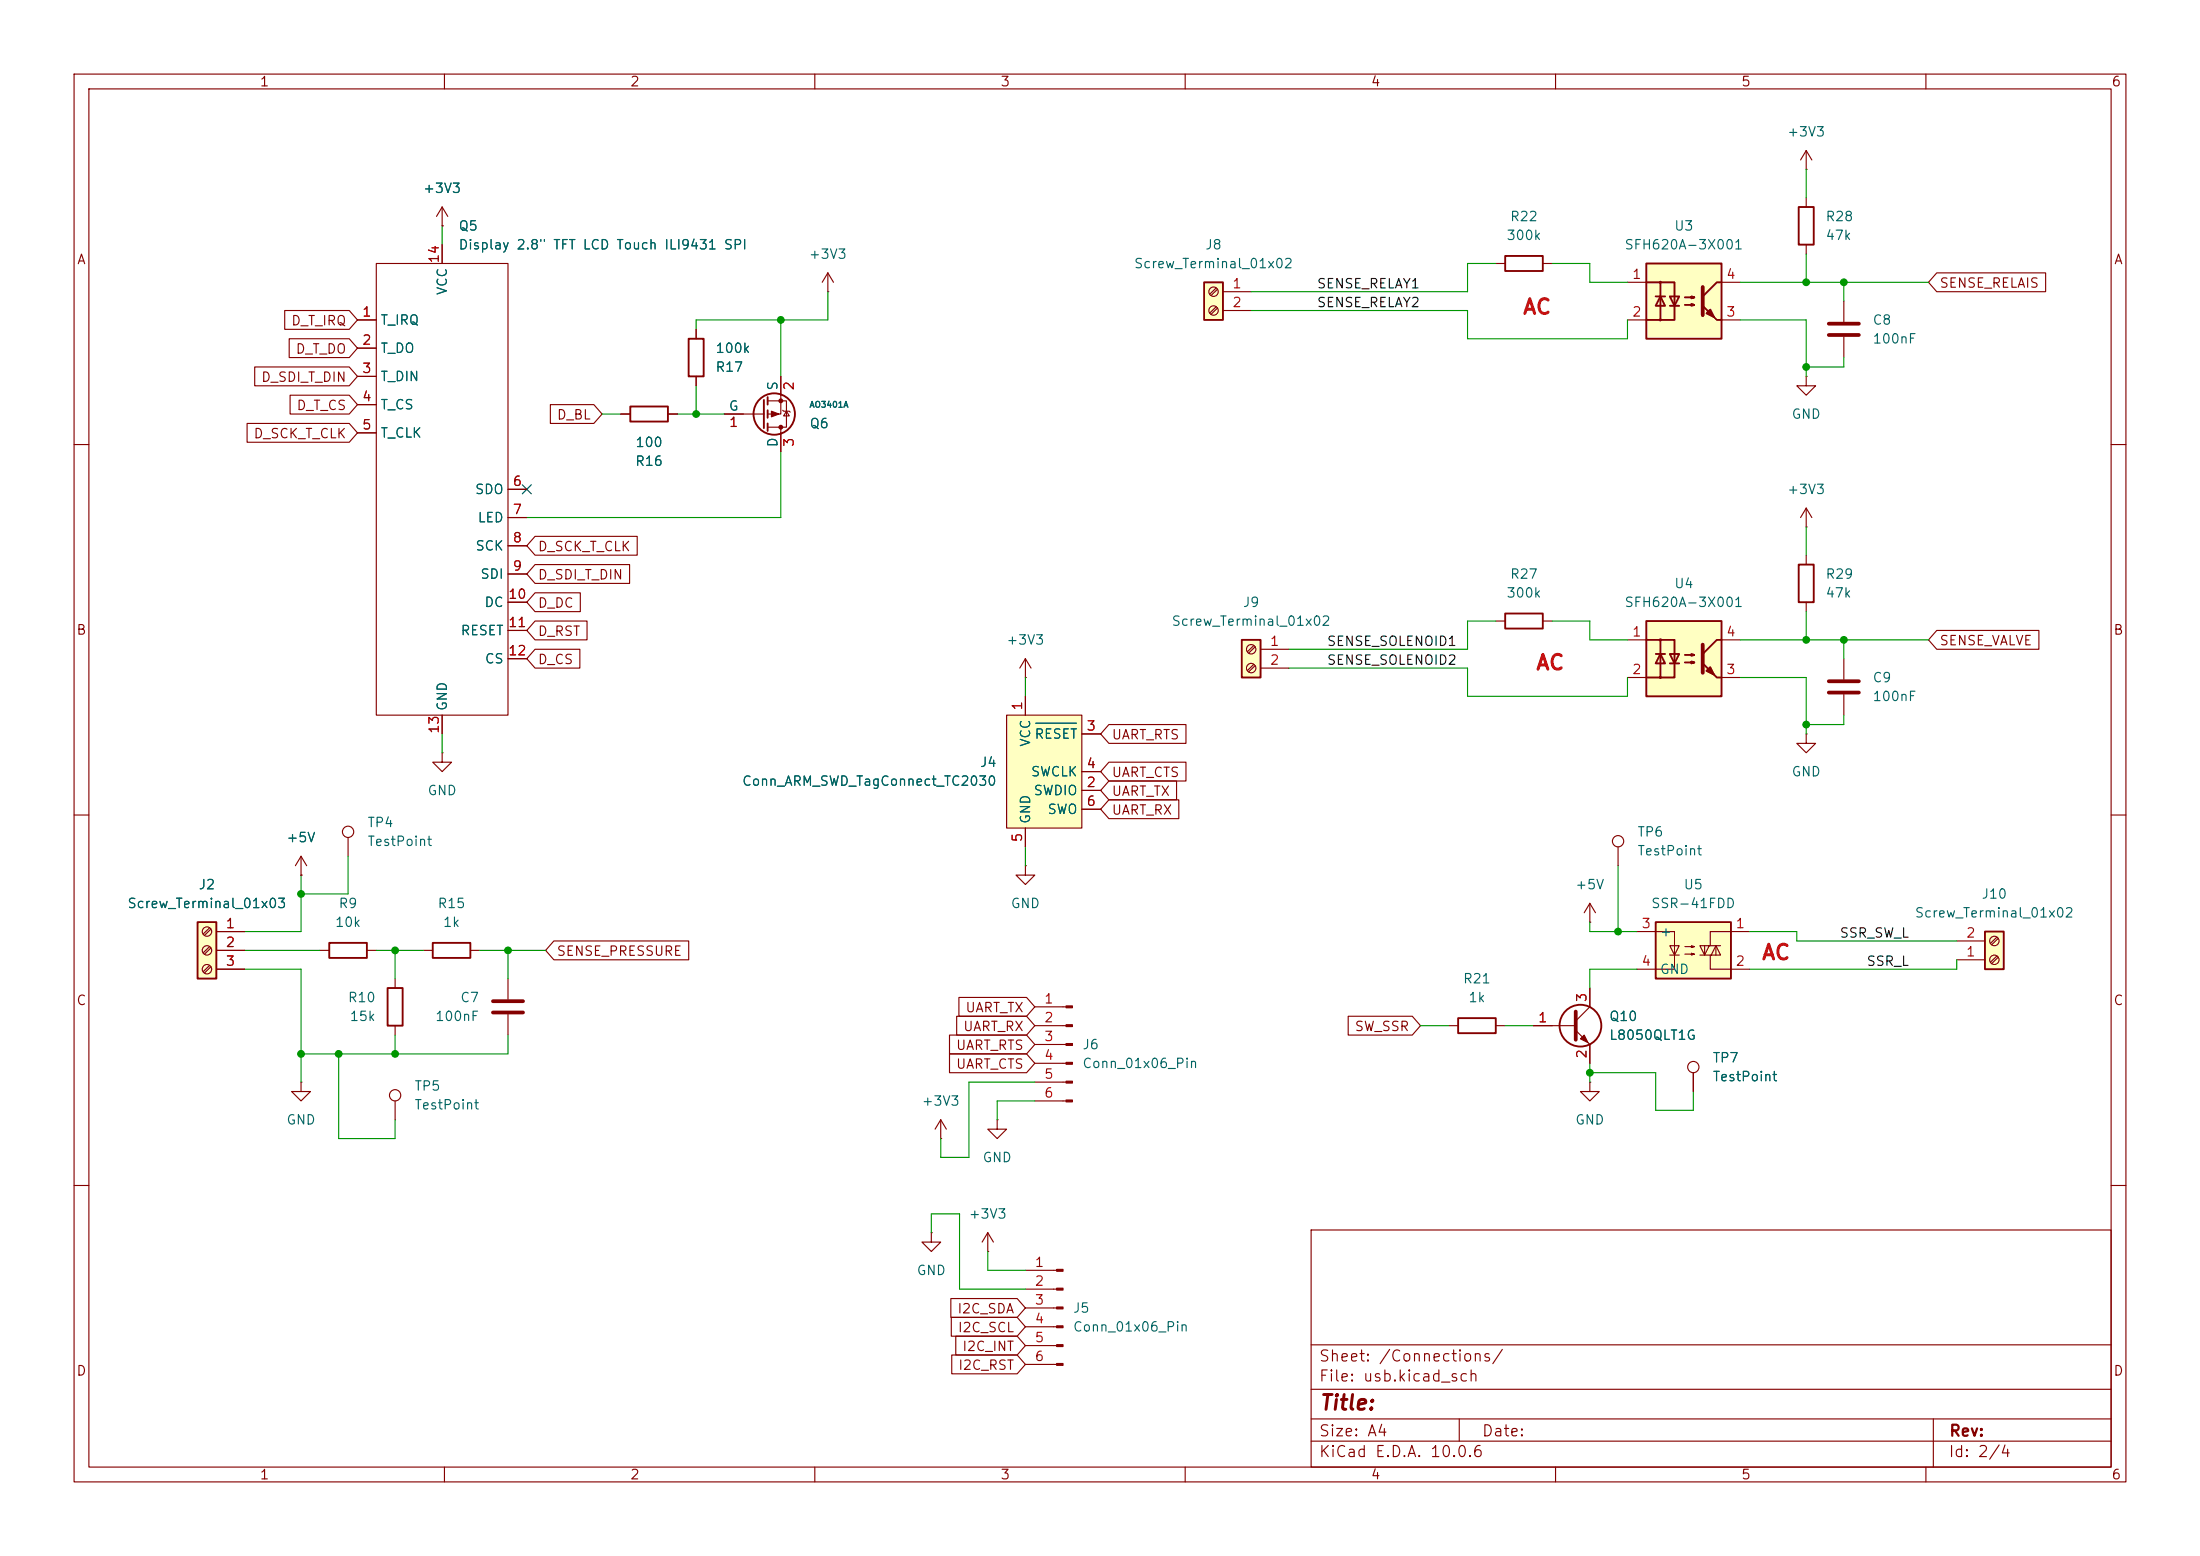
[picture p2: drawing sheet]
<svg xmlns="http://www.w3.org/2000/svg" width="297mm" height="210mm" viewBox="0 0 297 210" stroke-linecap="round" stroke-linejoin="round" font-family="sans-serif">
<g fill="none" stroke="#840000" stroke-width=".15">
<path d="M10 10h277v190h-277zM12 12h273v186h-273zM60 10v2M110 10v2M160 10v2M210 10v2M260 10v2M10 60h2M285 60h2M243.8 99.1v1.2h1.3l-1.3 1.3-1.2-1.3h1.2M243.8 99.1h.1M248.9 88.9v2.8"/>
<path d="M248.9 93.7v2.8M10 110h2M285 110h2M53.3 132.1v1.3M53.3 138.4v1.3M68.6 132.1v2.8M68.6 136.9v2.8M10 160h2M177 166h108v32h-108zM285 160h2M60 198v2M110 198v2"/>
<path d="M160 198v2M177 194.5h108M177 191.5h108M177 187.5h108M177 181.5h108M197 191.5v3M210 198v2M260 198v2M261 191.5v6.5"/>
</g>
<path d="M52.3 133.4h2.1v5h-2.1z" fill="none" stroke="#840000" stroke-width=".25"/>
<path d="M246.9 91.9h4.1M246.9 93.5h4.1M66.5 135.1h4.1M66.5 136.7h4.1" fill="none" stroke="#840000" stroke-width=".51"/>
<path d="M222.2 35.6h10.2v10.1h-10.2z" fill="#ffffc2"/>
<g fill="none" stroke="#840000" stroke-width=".25">
<path d="M203.2 34.5h5.1v2.1h-5.1zM222.2 35.6h10.2v10.1h-10.2zM222.2 38.1h2v5.1h-2M224.2 38.1h1.9v5.1h-1.9M232.4 38.1h-.6l-1.9 1.9M223.5 40h1.3M224.2 40l.6 1.3h-1.3zM225.4 40h1.3l-.6 1.3zM225.4 41.3h1.3M227.5 40.1h1.2l-.4 .2v-.3l.4 .1M227.5 41.1h1.2l-.4 .2v-.3l.4 .1M229.9 41.3l1.9 1.9h.6"/>
<path d="M242.8 76.2h2.1v5.1h-2.1z"/>
</g>
<g fill="none" stroke="#840000" stroke-width=".15">
<path d="M201.9 35.6h1.3M208.3 35.6h1.2M219.7 38.1h2.5M232.4 38.1h2.5M219.7 43.2h2.5M232.4 43.2h2.5M243.8 71.1h.1M243.8 68.6v2.5M243.8 74.9v1.3M243.8 68.6l-.7 1.3M243.8 68.6l.8 1.3M243.8 81.3v1.3"/>
<path d="M53.3 148.6v2.5"/>
<circle cx="224.2" cy="38.1" r=".13"/>
<circle cx="224.2" cy="43.2" r=".13"/>
<circle cx="53.3" cy="147.8" r=".76"/>
</g>
<path d="M229.9 38.7v3.8" fill="none" stroke="#840000" stroke-width=".51"/>
<path d="M230.4 42.3l.5-.5 .5 1z" fill="#840000" stroke="#840000" stroke-width=".25"/>
<path d="M222.2 83.8h10.2v10.2h-10.2z" fill="#ffffc2"/>
<g fill="none" stroke="#840000" stroke-width=".25">
<path d="M103.1 54v3.8M103.6 53.6v1M103.6 55.4v1M103.6 57.2v1M222.2 83.8h10.2v10.2h-10.2zM222.2 86.4h2v5h-2M223.5 88.3h1.3M224.2 88.3l.6 1.2h-1.3zM224.2 86.4h1.9v5h-1.9M225.4 88.3h1.3l-.6 1.2zM225.4 89.5h1.3M227.5 88.4h1.2l-.4 .1v-.2l.4 .1"/>
<path d="M227.5 89.4h1.2l-.4 .1v-.2l.4 .1M229.9 89.5l1.9 1.9h.6M232.4 86.4h-.6l-1.9 1.9"/>
<circle cx="104.5" cy="55.9" r="2.79"/>
</g>
<g fill="none" stroke="#840000" stroke-width=".15">
<path d="M111.8 39.4h.1M111.8 36.8l-.8 1.3M111.8 36.8l.7 1.3M111.8 36.8v2.6M97.8 55.9h5.3M103.6 54.1h2.6v3.6h-2.6M105.4 50.8v5.1h-1.8M105.4 57.7v3.3M105.7 55.4l.1 .1h.8l.1 .1M106.2 55.5l.4 .6h-.8zM219.7 86.4h2.5M219.7 91.4h2.5"/>
<path d="M232.4 86.4h2.5M232.4 91.4h2.5M127 153.7h.1M127 151.1l-.8 1.3M127 151.1l.8 1.3M127 151.1v2.6M134.6 151.1v1.3h1.3l-1.3 1.3-1.3-1.3h1.3M134.6 151.1h.1"/>
<circle cx="224.2" cy="86.4" r=".13"/>
<circle cx="224.2" cy="91.4" r=".13"/>
</g>
<path d="M229.9 87v3.8" fill="none" stroke="#840000" stroke-width=".51"/>
<path d="M230.4 90.6l.5-.6 .5 1.1z" fill="#840000" stroke="#840000" stroke-width=".25"/>
<g fill="#840000" stroke="#840000" stroke-width=".15">
<path d="M104.1 55.5l1.1 .4-1.1 .4z"/>
<circle cx="105.4" cy="57.7" r=".25"/>
<circle cx="105.4" cy="54.1" r=".25"/>
</g>
<path d="M135.9 96.5h10.1v15.3h-10.1z" fill="#ffffc2"/>
<g fill="none" stroke="#840000" stroke-width=".15">
<path d="M135.9 96.5h10.1v15.3h-10.1zM138.4 94v2.5M146 99.1h2.6M138.4 116.8v1.3h1.3l-1.3 1.3-1.2-1.3h1.2M138.4 116.8h.1M138.4 111.8v2.5M146 106.7h2.6M146 104.1h2.6M146 109.2h2.6M139.7 135.9h4.2M139.7 138.4h4.2M207 138.4h5.7"/>
<path d="M212.7 139.1l1.9 1.9v2.5M214.6 133.4v2.5l-1.9 1.9M139.7 141h4.2M139.7 143.5h4.2M139.7 146.1h4.2M139.7 148.6h4.2"/>
</g>
<path d="M139.8 97.6h5.5" fill="none" stroke="#006464" stroke-width=".15"/>
<g fill="#840000" stroke="#840000" stroke-width=".15">
<path d="M143.9 135.8h.9v.2h-.9z"/>
<path d="M143.9 138.3h.9v.3h-.9z"/>
<path d="M143.9 140.8h.9v.3h-.9z"/>
<path d="M143.9 143.4h.9v.2h-.9z"/>
<path d="M143.9 145.9h.9v.3h-.9z"/>
<path d="M143.9 148.5h.9v.2h-.9z"/>
<path d="M213.9 139.7l.5 1-1-.5z"/>
</g>
<path d="M212.7 136.5v3.8" fill="none" stroke="#840000" stroke-width=".51"/>
<circle cx="213.4" cy="138.4" r="2.82" fill="none" stroke="#840000" stroke-width=".25"/>
<path d="M223.5 124.5h10.2v7.6h-10.2z" fill="#ffffc2"/>
<path d="M85.1 54.9h5.1v2h-5.1zM93 45.7h2v5.1h-2zM223.5 124.5h10.2v7.6h-10.2z" fill="none" stroke="#840000" stroke-width=".25"/>
<g fill="none" stroke="#840000" stroke-width=".15">
<path d="M50.8 35.6h17.8v60.9h-17.8zM59.7 30.5h.1M59.7 27.9l-.8 1.3M59.7 27.9l.8 1.3M59.7 27.9v2.6M59.7 33v2.6M48.3 43.2h2.5M48.3 47h2.5M48.3 50.8h2.5M48.3 54.6h2.5M48.3 58.4h2.5M83.8 55.9h1.3"/>
<path d="M90.2 55.9h1.2M94 44.5v1.2M94 50.8v1.3M68.6 66h2.5M68.6 69.9h2.5M68.6 73.7h2.5M68.6 77.5h2.5M59.7 96.5v2.6M68.6 81.3h2.5M68.6 85.1h2.5M68.6 88.9h2.5M40.6 118.1h.1"/>
<path d="M40.6 115.6l-.7 1.2M40.6 115.6l.8 1.2M40.6 115.6v2.5M47 113v2.6M59.7 101.6v1.3h1.3l-1.3 1.2-1.3-1.2h1.3M59.7 101.6h.1M218.4 114.3v2.5M214.6 124.5h.1M214.6 121.9l-.7 1.3M214.6 121.9l.8 1.3M214.6 121.9v2.6M221 125.7h5.1v5.1h-5.1"/>
<path d="M225.4 127.6h1.3l-.6 1.3zM225.4 128.9h1.3M227.5 127.8h1.2l-.4 .1v-.3l.4 .2M227.5 128.8h1.2l-.4 .1v-.2l.4 .1M229.5 128.9h2.8l-.7-1.3-.6 1.3M230.1 127.6v1.3M230.8 127.6l-.7 1.3-.6-1.3h2.8M230.9 128.9v1.9h5.3M231.6 127.6v1.3M236.2 125.7h-5.3v1.9M138.4 171.5h4.2M138.4 174h4.2"/>
<path d="M138.4 176.5h4.2M138.4 179.1h4.2M138.4 181.6h4.2M138.4 184.2h4.2"/>
<circle cx="47" cy="112.3" r=".76"/>
<circle cx="218.4" cy="113.5" r=".76"/>
</g>
<g fill="#840000" stroke="#840000" stroke-width=".15">
<path d="M142.6 171.3h.9v.3h-.9z"/>
<path d="M142.6 173.9h.9v.2h-.9z"/>
<path d="M142.6 176.4h.9v.3h-.9z"/>
<path d="M142.6 178.9h.9v.3h-.9z"/>
<path d="M142.6 181.5h.9v.2h-.9z"/>
<path d="M142.6 184h.9v.3h-.9z"/>
</g>
<path d="M268 125.7h2.5v5.1h-2.5z" fill="#ffffc2"/>
<path d="M44.4 127.3h5.1v2h-5.1zM58.4 127.3h5.1v2h-5.1zM268 125.7h2.5v5.1h-2.5z" fill="none" stroke="#840000" stroke-width=".25"/>
<g fill="none" stroke="#840000" stroke-width=".15">
<path d="M43.2 128.3h1.2M49.5 128.3h1.3M57.1 128.3h1.3M63.5 128.3h1.3M264.2 129.5h3.8M264.2 127h3.8M269.6 129l-.9 .9M269.6 126.5l-.9 .8M269.7 129.2l-.8 .8M269.7 126.7l-.8 .8M40.6 146.1v1.2h1.3l-1.3 1.3-1.2-1.3h1.2M40.6 146.1h.1"/>
<path d="M214.6 146.1v1.2h1.3l-1.3 1.3-1.2-1.3h1.2M214.6 146.1h.1M228.6 144.8v2.5"/>
<circle cx="269.2" cy="127" r=".63"/>
<circle cx="269.2" cy="129.5" r=".63"/>
<circle cx="228.6" cy="144" r=".76"/>
</g>
<path d="M26.7 124.5h2.5v7.6h-2.5z" fill="#ffffc2"/>
<path d="M242.8 27.9h2.1v5.1h-2.1zM26.7 124.5h2.5v7.6h-2.5zM196.8 137.4h5.1v2h-5.1z" fill="none" stroke="#840000" stroke-width=".25"/>
<g fill="none" stroke="#840000" stroke-width=".15">
<path d="M243.8 22.9h.1M243.8 20.3l-.7 1.3M243.8 20.3l.8 1.3M243.8 20.3v2.6M243.8 26.7v1.2M243.8 33v1.3M243.8 50.8v1.3h1.3l-1.3 1.2-1.2-1.2h1.2M243.8 50.8h.1M248.9 40.6v2.8M248.9 45.5v2.8M28.3 125.2l-.9 .9M28.3 127.8l-.9 .8"/>
<path d="M28.3 130.3l-.9 .8M28.5 125.4l-.9 .8M28.5 127.9l-.9 .9M28.5 130.5l-.9 .8M29.2 125.7h3.8M29.2 128.3h3.8M29.2 130.8h3.8M195.6 138.4h1.2M201.9 138.4h1.3M133.3 168.9h.1M133.3 166.4l-.7 1.2M133.3 166.4l.8 1.2"/>
<path d="M133.3 166.4v2.5"/>
<circle cx="27.9" cy="125.7" r=".63"/>
<circle cx="27.9" cy="130.8" r=".63"/>
<circle cx="27.9" cy="128.3" r=".63"/>
</g>
<path d="M246.9 43.7h4.1M246.9 45.2h4.1" fill="none" stroke="#840000" stroke-width=".51"/>
<path d="M162.6 38.1h2.5v5.1h-2.5z" fill="#ffffc2"/>
<path d="M162.6 38.1h2.5v5.1h-2.5z" fill="none" stroke="#840000" stroke-width=".25"/>
<g fill="none" stroke="#840000" stroke-width=".15">
<path d="M164.2 38.9l-.9 .8M164.4 39l-.9 .9M165.1 39.4h3.8M164.2 41.4l-.9 .8M164.4 41.6l-.9 .8M165.1 41.9h3.8"/>
<circle cx="163.8" cy="39.4" r=".63"/>
<circle cx="163.8" cy="41.9" r=".63"/>
</g>
<path d="M167.6 86.4h2.6v5h-2.6z" fill="#ffffc2"/>
<path d="M167.6 86.4h2.6v5h-2.6zM203.2 82.8h5.1v2h-5.1z" fill="none" stroke="#840000" stroke-width=".25"/>
<g fill="none" stroke="#840000" stroke-width=".15">
<path d="M59.7 30.5h.1M59.7 33v2.6M261.5 36.8h14.7v2.6h-14.7l-1.2-1.3zM33.4 57.1h13.7l1.2 1.3-1.2 1.3h-13.7zM34.4 49.5h12.7l1.2 1.3-1.2 1.3h-12.7zM38.4 41.9h8.7l1.2 1.3-1.2 1.3h-8.7zM39 45.7h8.1l1.2 1.3-1.2 1.3h-8.1zM39.2 53.3h7.9l1.2 1.3-1.2 1.3h-7.9zM48.3 43.2h2.5M48.3 47h2.5M48.3 50.8h2.5M48.3 54.6h2.5"/>
<path d="M48.3 58.4h2.5M74.3 54.6h5.9l1.1 1.3-1.1 1.3h-5.9zM83.8 55.9h1.3M90.2 55.9h1.2M94 44.5v1.2M94 50.8v1.3M97.8 55.9h2.5M105.4 50.8v2.5M105.4 58.4v2.6M68.6 66h2.5M68.6 69.9h2.5M68.6 73.7h2.5"/>
<path d="M68.6 77.5h2.5M72.2 76.2h12.8v2.5h-12.8l-1.1-1.2zM72.2 72.4h13.8v2.5h-13.8l-1.1-1.2zM59.7 96.5v2.6M68.6 81.3h2.5M68.6 85.1h2.5M68.6 88.9h2.5M72.2 80h6.1v2.6h-6.1l-1.1-1.3zM72.2 83.8h7.1v2.6h-7.1l-1.1-1.3zM72.2 87.6h6.1v2.6h-6.1l-1.1-1.3zM138.4 91.4h.1M138.4 88.9l-.7 1.3"/>
<path d="M138.4 88.9l.8 1.3M138.4 88.9v2.5M138.4 94v2.5M146 99.1h2.6M149.7 97.8h10.4v2.5h-10.4l-1.1-1.2zM169.3 87.1l-.9 .9M169.3 89.7l-.9 .8M169.4 87.3l-.8 .8M169.4 89.8l-.8 .9M170.2 87.6h3.8M170.2 90.2h3.8M201.9 83.8h1.3"/>
<path d="M208.3 83.8h1.2M261.5 85.1h13.8v2.5h-13.8l-1.2-1.2zM40.6 118.1h.1M138.4 111.8v2.5M146 106.7h2.6M146 104.1h2.6M146 109.2h2.6M149.7 102.9h10.4v2.5h-10.4l-1.1-1.3zM149.7 107.9h9.4v2.6h-9.4l-1.1-1.3zM149.7 105.4h9.1v2.6h-9.1l-1.1-1.3zM29.2 125.7h3.8M29.2 128.3h3.8"/>
<path d="M29.2 130.8h3.8M74.8 127h18.2v2.5h-18.2l-1.1-1.2zM128.2 139.7h10.4l1.1 1.3-1.1 1.2h-10.4zM129.2 137.2h9.4l1.1 1.2-1.1 1.3h-9.4zM129.5 134.6h9.1l1.1 1.3-1.1 1.3h-9.1zM182 137.2h8.7l1.1 1.2-1.1 1.3h-8.7zM207 138.4h2.5M214.6 133.4v2.5M128.2 142.2h10.4l1.1 1.3-1.1 1.3h-10.4zM214.6 141v2.5M228.6 144.8v2.5M125.7 166.4v1.2h1.3l-1.3 1.3-1.2-1.3h1.2"/>
<path d="M125.7 166.4h.1M128.4 175.3h8.9l1.1 1.2-1.1 1.3h-8.9zM128.4 177.8h8.9l1.1 1.3-1.1 1.2h-8.9zM128.5 182.9h8.8l1.1 1.3-1.1 1.2h-8.8zM129 180.3h8.3l1.1 1.3-1.1 1.3h-8.3z"/>
<circle cx="168.9" cy="87.6" r=".63"/>
<circle cx="168.9" cy="90.2" r=".63"/>
</g>
<g fill="none" stroke="#009600" stroke-width=".15">
<path d="M59.7 30.5v2.5M111.8 39.4v3.8h-17.8v1.3M201.9 35.6h-3.8v3.8h-29.2M209.5 35.6h5.1v2.5h5.1M234.9 38.1h25.4M243.8 22.9v3.8M243.8 34.3v3.8M248.9 38.1v2.5M81.3 55.9h2.5M91.4 55.9h6.4M94 52.1v3.8M105.4 43.2v7.6"/>
<path d="M168.9 41.9h29.2v3.8h21.6v-2.5M234.9 43.2h8.9v7.6M248.9 48.3v1.2h-5.1M105.4 61v8.9h-34.3M243.8 71.1v3.8M59.7 99.1v2.5M138.4 91.4v2.6M174 90.2h24.1v3.8h21.6v-2.6M201.9 83.8h-3.8v3.8h-24.1M209.5 83.8h5.1v2.6h5.1M234.9 86.4h25.4M234.9 91.4h8.9v7.7"/>
<path d="M243.8 82.6v3.8M248.9 96.5v1.3h-5.1M248.9 86.4v2.5M40.6 118.1v7.6h-7.6M47 115.6v5.1h-6.4M138.4 114.3v2.5M218.4 116.8v8.9M33 130.8h7.6v15.3M33 128.3h10.2M50.8 128.3h6.3M53.3 128.3v3.8M53.3 139.7v2.5"/>
<path d="M64.8 128.3h8.9M68.6 139.7v2.5h-28M68.6 128.3v3.8M191.8 138.4h3.8M203.2 138.4h3.8M214.6 124.5v1.2h6.4M221 130.8h-6.4v2.6M236.2 125.7h6.4v1.3h21.6M264.2 129.5v1.3h-28M45.7 142.2v11.5h7.6v-2.6M139.7 148.6h-5.1v2.5M139.7 146.1h-8.9v10.1h-3.8v-2.5"/>
<path d="M214.6 143.5v2.6M214.6 144.8h8.9v5.1h5.1v-2.6M125.7 166.4v-2.6h3.8v10.2h8.9M133.3 168.9v2.6h5.1"/>
</g>
<path d="M70.5 65.4l1.2 1.2M71.7 65.4l-1.2 1.2" fill="none" stroke="#000084" stroke-width=".15"/>
<path d="M139.8 97.6h5.5" fill="none" stroke="#006464" stroke-width=".15"/>
<g fill="#009600" stroke="#009600" stroke-width=".14">
<circle cx="243.8" cy="38.1" r=".46"/>
<circle cx="248.9" cy="38.1" r=".46"/>
<circle cx="243.8" cy="49.5" r=".46"/>
<circle cx="243.8" cy="97.8" r=".46"/>
<circle cx="248.9" cy="86.4" r=".46"/>
<circle cx="243.8" cy="86.4" r=".46"/>
<circle cx="53.3" cy="128.3" r=".46"/>
<circle cx="53.3" cy="142.2" r=".46"/>
<circle cx="40.6" cy="120.7" r=".46"/>
<circle cx="45.7" cy="142.2" r=".46"/>
<circle cx="40.6" cy="142.2" r=".46"/>
<circle cx="68.6" cy="128.3" r=".46"/>
<circle cx="105.4" cy="43.2" r=".46"/>
<circle cx="94" cy="55.9" r=".46"/>
<circle cx="218.4" cy="125.7" r=".46"/>
<circle cx="214.6" cy="144.8" r=".46"/>
</g>
<g font-size="2" fill="#f00">
<text x="205.5" y="42.9">AC</text>
<text x="207.2" y="90.9">AC</text>
<text x="237.7" y="130">AC</text>
</g>
<text font-size="2" fill="#840000" x="178" y="190.8">Title:</text>
<g font-size="1.5" fill="#840000">
<text x="178" y="184.1">Sheet: /Connections/</text>
<text x="178" y="186.8">File: usb.kicad_sch</text>
<text x="178" y="197">KiCad E.D.A. 10.0.6</text>
<text x="178" y="194.2">Size: A4</text>
<text x="200" y="194.2">Date:</text>
<text x="263" y="197">Id: 2/4</text>
<text x="263" y="194.2">Rev:</text>
</g>
<g font-size="1.3" fill="#840000">
<text x="35" y="12">1</text>
<text x="85" y="12">2</text>
<text x="135" y="12">3</text>
<text x="185" y="12">4</text>
<text x="235" y="12">5</text>
<text x="285" y="12">6</text>
<text x="10.3" y="36">A</text>
<text x="285.3" y="36">A</text>
<text x="261.8" y="39.2">SENSE_RELAIS</text>
<text x="39.2" y="44.2">D_T_IRQ</text>
<text x="35.2" y="51.9">D_SDI_T_DIN</text>
<text x="39.8" y="48">D_T_DO</text>
<text x="34.1" y="59.5">D_SCK_T_CLK</text>
<text x="40" y="55.7">D_T_CS</text>
<text x="75.1" y="56.9">D_BL</text>
<text x="72.5" y="74.7">D_SCK_T_CLK</text>
<text x="72.5" y="78.5">D_SDI_T_DIN</text>
<text x="72.5" y="82.3">D_DC</text>
<text x="10.2" y="86">B</text>
<text x="72.5" y="86.1">D_RST</text>
<text x="72.5" y="90">D_CS</text>
<text x="261.8" y="87.4">SENSE_VALVE</text>
<text x="285.2" y="86">B</text>
<text x="150" y="100.1">UART_RTS</text>
<text x="150" y="105.2">UART_CTS</text>
<text x="150" y="107.7">UART_TX</text>
<text x="150" y="110.3">UART_RX</text>
<text x="75.1" y="129.3">SENSE_PRESSURE</text>
<text x="10.2" y="136">C</text>
<text x="130.2" y="136.9">UART_TX</text>
<text x="285.2" y="136">C</text>
<text x="129" y="142">UART_RTS</text>
<text x="129.9" y="139.5">UART_RX</text>
<text x="182.8" y="139.5">SW_SSR</text>
<text x="129" y="144.6">UART_CTS</text>
<text x="129.2" y="177.6">I2C_SDA</text>
<text x="10.2" y="186">D</text>
<text x="129.2" y="180.1">I2C_SCL</text>
<text x="129.3" y="185.2">I2C_RST</text>
<text x="129.8" y="182.7">I2C_INT</text>
<text x="285.2" y="186">D</text>
<text x="35" y="200">1</text>
<text x="85" y="200">2</text>
<text x="135" y="200">3</text>
<text x="185" y="200">4</text>
<text x="235" y="200">5</text>
<text x="285" y="200">6</text>
</g>
<g font-size="1.3" fill="#006464">
<text x="241.2" y="18.7">+3V3</text>
<text x="57" y="26.4">+3V3</text>
<text x="61.8" y="31.4">Q5</text>
<text x="61.8" y="34">Display 2.8&quot; TFT LCD Touch ILI9431 SPI</text>
<text x="109.1" y="35.3">+3V3</text>
<text x="162.6" y="34">J8</text>
<text x="203.3" y="32.7">300k</text>
<text x="203.8" y="30.2">R22</text>
<text x="219.2" y="34">SFH620A-3X001</text>
<text x="225.9" y="31.4">U3</text>
<text x="246.4" y="30.2">R28</text>
<text x="246.4" y="32.7">47k</text>
<text x="60.7" y="39.9" transform="rotate(-90 60.7 39.9)">VCC</text>
<text x="153" y="36.5">Screw_Terminal_01x02</text>
<text x="51.3" y="44.1">T_IRQ</text>
<text x="51.3" y="48">T_DO</text>
<text x="96.5" y="48">100k</text>
<text x="252.7" y="44.1">C8</text>
<text x="252.7" y="46.7">100nF</text>
<text x="51.3" y="51.8">T_DIN</text>
<text x="96.5" y="50.5">R17</text>
<text x="105.3" y="52.8" transform="rotate(-90 105.3 52.8)">S</text>
<text x="51.3" y="55.6">T_CS</text>
<text x="51.3" y="59.4">T_CLK</text>
<text x="98.3" y="55.7">G</text>
<text x="109.2" y="58.1">Q6</text>
<text x="241.8" y="56.8">GND</text>
<text x="85.7" y="63.2">R16</text>
<text x="85.7" y="60.7">100</text>
<text x="105.3" y="60.5" transform="rotate(-90 105.3 60.5)">D</text>
<text x="64" y="67">SDO</text>
<text x="64.4" y="70.8">LED</text>
<text x="241.2" y="67">+3V3</text>
<text x="64.1" y="74.6">SCK</text>
<text x="64.8" y="78.4">SDI</text>
<text x="65.3" y="82.2">DC</text>
<text x="167.7" y="82.2">J9</text>
<text x="203.3" y="81">300k</text>
<text x="203.8" y="78.4">R27</text>
<text x="219.2" y="82.2">SFH620A-3X001</text>
<text x="225.9" y="79.7">U4</text>
<text x="246.4" y="78.4">R29</text>
<text x="246.4" y="81">47k</text>
<text x="62.1" y="86.1">RESET</text>
<text x="65.4" y="89.9">CS</text>
<text x="135.8" y="87.3">+3V3</text>
<text x="158.1" y="84.8">Screw_Terminal_01x02</text>
<text x="252.7" y="92.4">C9</text>
<text x="252.7" y="94.9">100nF</text>
<text x="60.7" y="96" transform="rotate(-90 60.7 96)">GND</text>
<text x="139.4" y="100.9" transform="rotate(-90 139.4 100.9)">VCC</text>
<text x="139.6" y="100">RESET</text>
<text x="57.6" y="107.6">GND</text>
<text x="100.1" y="106.4">Conn_ARM_SWD_TagConnect_TC2030</text>
<text x="132.2" y="103.8">J4</text>
<text x="139.1" y="105.1">SWCLK</text>
<text x="139.4" y="107.6">SWDIO</text>
<text x="241.8" y="105.1">GND</text>
<text x="38.6" y="114">+5V</text>
<text x="49.5" y="112">TP4</text>
<text x="139.4" y="111.3" transform="rotate(-90 139.4 111.3)">GND</text>
<text x="141.3" y="110.2">SWO</text>
<text x="221" y="113.2">TP6</text>
<text x="49.5" y="114.5">TestPoint</text>
<text x="221" y="115.8">TestPoint</text>
<text x="17.1" y="122.9">Screw_Terminal_01x03</text>
<text x="26.7" y="120.3">J2</text>
<text x="45.1" y="125.4">10k</text>
<text x="45.6" y="122.9">R9</text>
<text x="59" y="122.9">R15</text>
<text x="59.7" y="125.4">1k</text>
<text x="136.4" y="122.9">GND</text>
<text x="212.6" y="120.3">+5V</text>
<text x="222.8" y="122.9">SSR-41FDD</text>
<text x="227.2" y="120.3">U5</text>
<text x="258.4" y="124.2">Screw_Terminal_01x02</text>
<text x="267.4" y="121.6">J10</text>
<text x="224" y="126.7">+</text>
<text x="224" y="131.8">GND</text>
<text x="46.9" y="135.6">R10</text>
<text x="62.1" y="135.6">C7</text>
<text x="197.4" y="133">R21</text>
<text x="198.1" y="135.6">1k</text>
<text x="47.1" y="138.1">15k</text>
<text x="58.7" y="138.1">100nF</text>
<text x="146" y="141.9">J6</text>
<text x="217.2" y="138.1">Q10</text>
<text x="217.2" y="140.7">L8050QLT1G</text>
<text x="231.1" y="143.7">TP7</text>
<text x="55.9" y="147.5">TP5</text>
<text x="124.3" y="149.6">+3V3</text>
<text x="146" y="144.5">Conn_01x06_Pin</text>
<text x="231.1" y="146.3">TestPoint</text>
<text x="38.6" y="152.1">GND</text>
<text x="55.9" y="150.1">TestPoint</text>
<text x="212.6" y="152.1">GND</text>
<text x="132.6" y="157.2">GND</text>
<text x="130.7" y="164.8">+3V3</text>
<text x="123.7" y="172.4">GND</text>
<text x="144.8" y="177.5">J5</text>
<text x="144.8" y="180">Conn_01x06_Pin</text>
</g>
<g font-size="1.3" fill="#a90000">
<text x="59.6" y="35.6" transform="rotate(-90 59.6 35.6)">14</text>
<text x="166.3" y="39.2">1</text>
<text x="166.3" y="41.8">2</text>
<text x="220.2" y="38">1</text>
<text x="232.9" y="38">4</text>
<text x="48.8" y="43">1</text>
<text x="48.8" y="46.9">2</text>
<text x="220.2" y="43">2</text>
<text x="232.9" y="43">3</text>
<text x="48.8" y="50.7">3</text>
<text x="107.5" y="52.8" transform="rotate(-90 107.5 52.8)">2</text>
<text x="48.8" y="54.5">4</text>
<text x="48.8" y="58.3">5</text>
<text x="98.3" y="57.9">1</text>
<text x="69.1" y="65.9">6</text>
<text x="107.5" y="60.4" transform="rotate(-90 107.5 60.4)">3</text>
<text x="69.1" y="69.7">7</text>
<text x="69.1" y="73.5">8</text>
<text x="69.1" y="77.3">9</text>
<text x="68.5" y="81.1">10</text>
<text x="68.5" y="85">11</text>
<text x="68.5" y="88.8">12</text>
<text x="171.4" y="87.5">1</text>
<text x="220.2" y="86.2">1</text>
<text x="232.9" y="86.2">4</text>
<text x="138.3" y="96" transform="rotate(-90 138.3 96)">1</text>
<text x="171.4" y="90">2</text>
<text x="220.2" y="91.3">2</text>
<text x="232.9" y="91.3">3</text>
<text x="59.6" y="99.1" transform="rotate(-90 59.6 99.1)">13</text>
<text x="146.6" y="98.9">3</text>
<text x="146.6" y="106.5">2</text>
<text x="146.6" y="104">4</text>
<text x="138.3" y="113.8" transform="rotate(-90 138.3 113.8)">5</text>
<text x="146.6" y="109.1">6</text>
<text x="30.4" y="125.6">1</text>
<text x="221.5" y="125.6">3</text>
<text x="234.2" y="125.6">1</text>
<text x="30.4" y="128.1">2</text>
<text x="30.4" y="130.7">3</text>
<text x="221.5" y="130.7">4</text>
<text x="234.2" y="130.7">2</text>
<text x="265.3" y="129.4">1</text>
<text x="265.3" y="126.9">2</text>
<text x="140.9" y="135.8">1</text>
<text x="214.5" y="135.4" transform="rotate(-90 214.5 135.4)">3</text>
<text x="140.9" y="138.3">2</text>
<text x="140.9" y="140.8">3</text>
<text x="140.9" y="143.4">4</text>
<text x="207.5" y="138.3">1</text>
<text x="214.5" y="143" transform="rotate(-90 214.5 143)">2</text>
<text x="140.9" y="145.9">5</text>
<text x="140.9" y="148.5">6</text>
<text x="139.6" y="171.3">1</text>
<text x="139.6" y="173.9">2</text>
<text x="139.6" y="176.4">3</text>
<text x="139.6" y="178.9">4</text>
<text x="139.6" y="181.5">5</text>
<text x="139.6" y="184">6</text>
</g>
<g font-size="1.3" fill="#0f0f0f">
<text x="177.7" y="39.2">SENSE_RELAY1</text>
<text x="177.7" y="41.8">SENSE_RELAY2</text>
<text x="179" y="87.5">SENSE_SOLENOID1</text>
<text x="179" y="90">SENSE_SOLENOID2</text>
<text x="248.3" y="126.9">SSR_SW_L</text>
<text x="251.9" y="130.7">SSR_L</text>
</g>
<text font-size=".8" fill="#006464" x="109.2" y="55.2">AO3401A</text>
</svg>
